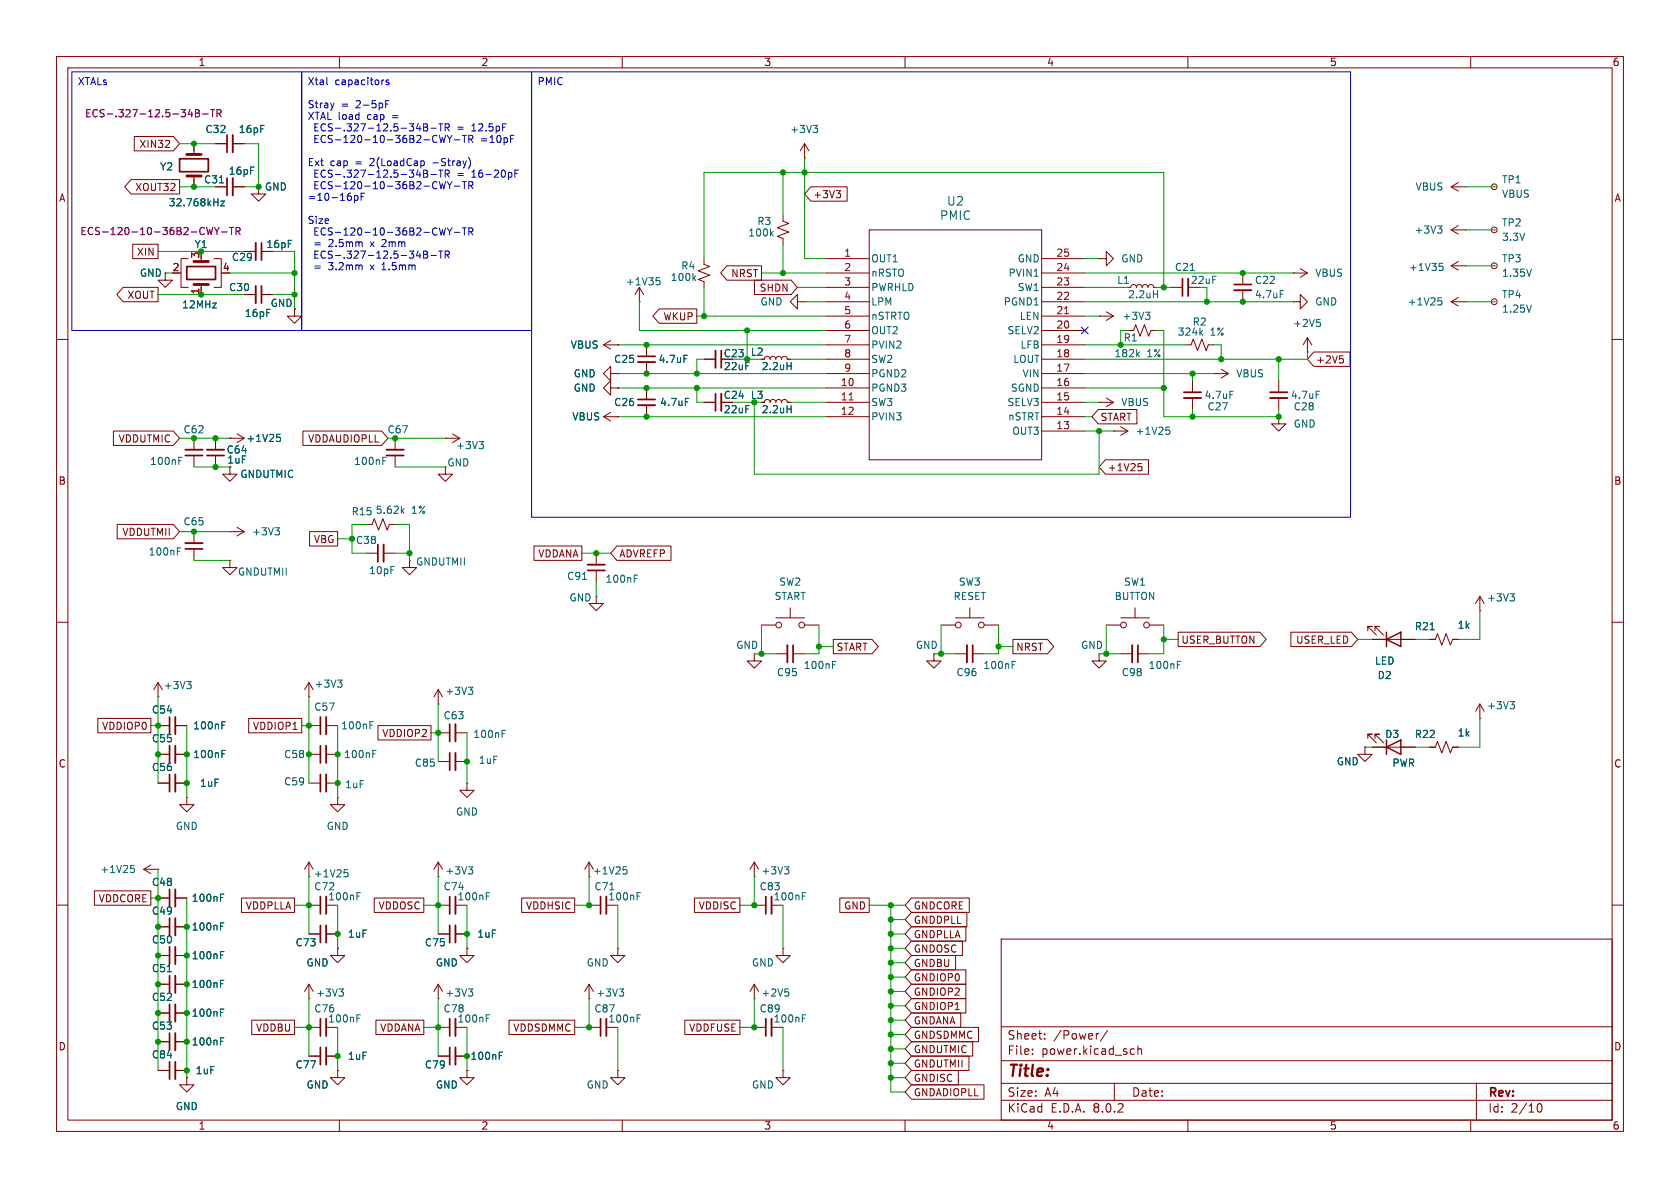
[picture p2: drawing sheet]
<svg xmlns="http://www.w3.org/2000/svg" width="297mm" height="210mm" viewBox="0 0 297 210" stroke-linecap="round" stroke-linejoin="round" font-family="sans-serif">
<g fill="none" stroke="#840000" stroke-width=".18">
<path d="M10 10h277v190h-277zM12 12h273v186h-273zM60 10v2M110 10v2M160 10v2M210 10v2M260 10v2M23.2 31.7h8.5v2.6h-8.5l-1.2-1.3zM23.7 24.1h6.9l1.1 1.3-1.1 1.3h-6.9zM34.3 25.4v1.9M34.3 31.1v1.9M38.1 33h2"/>
<path d="M38.1 25.4h2M41.1 33h2.1M41.1 25.4h2.1M45.7 33v1.3h1.3l-1.3 1.3-1.3-1.3h1.3M45.7 33h.1M138.4 38.1v1l1 .4-2 .8 2 .7-2 .8 1 .4v1M142.2 27.9h.1M142.2 25.4l-.7 1.3M142.2 25.4v2.5M142.2 25.4l.8 1.3M143.4 33h6.4v2.6h-6.4l-1.2-1.3zM147.8 33.7h.8l-.4 .5"/>
<path d="M148.4 34.2l.2 .2v.3l-.2 .3M256.5 33l1.3 .8M256.5 33h2.6M257.8 32.3l-1.3 .7M257.8 39.9l-1.3 .7M259.1 33h.1M264.2 33h.1M10 60h2M21.8 50.8h6.1v2.5h-6.1l-1.1-1.2zM23.5 43.2h4.4v2.5h-4.4zM29.2 48.3v1.2h1.3l-1.3 1.3-1.3-1.3h1.3M29.2 48.3h.1"/>
<path d="M31.7 48.3h.3M33.3 45.7h-1.3v5.1h1.3M35.6 50.3v1.8M37.8 45.7h1.3v5.1h-1.3M43.2 52.1h2M43.2 44.5h2M46.2 52.1h2.1M46.2 44.5h2.1M52.1 54.6v1.3h1.2l-1.2 1.3-1.3-1.3h1.3M113 53.3h.1M113 50.8l-.7 1.3M113 50.8v2.5"/>
<path d="M113 50.8l.8 1.3M116.5 54.6h6.7v2.6h-6.7l-1.1-1.3zM124.5 45.7v1l1 .4-2.1 .8 2.1 .7-2.1 .8 1.1 .4v1M128.5 47h6.1v2.5h-6.1l-1.1-1.2zM133.4 49.5h6.5l1.1 1.3-1.1 1.3h-6.5zM141 53.3v-1.2l-1.3 1.2 1.3 1.3v-1.3h1.2M142.2 53.3h.1M146 53.3h7.7M146 48.3h7.7M146 45.7h7.7M146 58.4h7.7M146 55.9h7.7"/>
<path d="M146 50.8h7.7M153.7 40.6h30.4v40.7h-30.4zM184.1 53.3h7.7M184.1 48.3h7.7M184.1 45.7h7.7M184.1 58.4h7.7M184.1 55.9h7.7M184.1 50.8h7.7M194.3 55.9h.1M194.3 45.7h1.3v-1.2l1.2 1.2-1.2 1.3v-1.3M194.3 45.7h.1M194.3 55.9h2.5"/>
<path d="M195.6 55.1l1.2 .8M196.8 55.9l-1.2 .7M199.4 50.8h.5l.1-.4 .4-.1 .4 .1 .1 .4 .2-.4 .3-.1 .4 .1 .1 .4 .2-.4 .3-.1 .4 .1 .1 .4 .2-.4 .4-.1 .3 .1 .2 .4h.5M199.4 58.4h1l.4-1 .7 2 .8-2 .8 2 .4-1h1M207 50.8h2M219.7 48.3v2M219.7 51.3v2M228.6 53.3h1.3v-1.2l1.2 1.2-1.2 1.3v-1.3M228.6 53.3h.1M228.6 48.3h.1M228.6 48.3h2.5M229.9 47.5l1.2 .8"/>
<path d="M231.1 48.3l-1.2 .7M231.1 59.7l-.7 1.3M231.1 59.7v2.5M231.1 59.7l.8 1.3M256.5 47l1.3 .8M256.5 47h2.6M256.5 53.3l1.3 .8M256.5 53.3h2.6M256.5 40.6l1.3 .8M256.5 40.6h2.6M257.8 46.2l-1.3 .8M257.8 52.6l-1.3 .7"/>
<path d="M259.1 47h.1M259.1 53.3h.1M259.1 40.6h.1M264.2 53.3h.1M264.2 47h.1M264.2 40.6h.1M285 60h2M20.1 76.2h10.5l1.1 1.3-1.1 1.2h-10.5zM34.3 77.5v2M38.1 77.5v2M40.6 77.5h.1M40.6 77.5h2.6"/>
<path d="M41.9 76.7l1.3 .8M43.2 77.5l-1.3 .7M53.6 76.2h13.9l1.1 1.3-1.1 1.2h-13.9zM69.8 77.5v2M78.7 77.5h.1M78.7 77.5h2.6M80 76.7l1.3 .8M81.3 77.5l-1.3 .7M106.7 73.7l1.2 .7M106.7 73.7h2.5M106.7 61l1.2 .7M106.7 61h2.5"/>
<path d="M107.9 68.6v-1.3l-1.2 1.3 1.2 1.3v-1.3h1.3M107.9 66v-1.2l-1.2 1.2 1.2 1.3v-1.3h1.3M107.9 72.9l-1.2 .8M107.9 60.2l-1.2 .8M109.2 73.7h.1M109.2 68.6h.1M109.2 61h.1M109.2 66h.1M114.3 61v2M114.3 64v2M114.3 68.6v2M114.3 71.6v2.1"/>
<path d="M124.5 63.5h2M124.5 71.1h2M135.1 63.5l.2-.4 .3-.1 .4 .1 .1 .4 .2-.4 .3-.1 .4 .1 .2 .4 .1-.4 .4-.1 .3 .1 .2 .4 .1-.4 .4-.1 .3 .1 .2 .4h.5M135.1 71.1l.2-.3 .3-.2 .4 .2 .1 .3 .2-.3 .3-.2 .4 .2 .2 .3 .1-.3 .4-.2 .3 .2 .2 .3 .1-.3 .4-.2 .3 .2 .2 .3h.5M146 66h7.7M146 63.5h7.7M146 71.1h7.7M146 73.7h7.7M146 61h7.7M146 68.6h7.7M184.1 66h7.7M184.1 63.5h7.7"/>
<path d="M184.1 71.1h7.7M184.1 73.7h7.7M184.1 61h7.7M184.1 68.6h7.7M184.1 76.2h7.7M194.2 72.4h6.8v2.5h-6.8l-1.2-1.2zM194.3 71.1h.1M194.3 71.1h2.5M195.6 70.4l1.2 .7M196.8 76.2h.1M196.8 76.2h2.6M196.8 71.1l-1.2 .8"/>
<path d="M198.1 75.4l1.3 .8M199.4 76.2l-1.3 .8M209.5 61h1.1l.3-1.1 .8 2.1 .8-2.1 .7 2.1 .4-1h1M210.8 67.3v2M210.8 70.4v2M214.6 66h.1M214.6 66h2.6M215.9 65.3l1.3 .7M217.2 66l-1.3 .8M226.1 73.7v1.2h1.2l-1.2 1.3-1.3-1.3h1.3M226.1 73.7h.1M226.1 67.3v2"/>
<path d="M226.1 70.4v2M231.1 62.2h.1M232.3 62.2h6.4v2.6h-6.4l-1.2-1.3zM236.8 62.9h.6M237.3 63.4l.2 .2v.3l-.2 .3M20.7 92.7h9.9l1.1 1.3-1.1 1.3h-9.9zM34.3 80.5v2.1M34.3 94v2M34.3 97v2.1M38.1 80.5v2.1M40.6 82.6v1.2h1.3l-1.3 1.3-1.2-1.3h1.2M40.6 94h.1"/>
<path d="M40.6 99.1v1.2h1.3l-1.3 1.3-1.2-1.3h1.2M40.6 99.1h.1M40.6 94h2.6M41.9 93.2l1.3 .8M43.2 94l-1.3 .7M54.7 94h5v2.5h-5zM64.8 92.7h1l.4-1 .7 2 .8-2 .8 2 .3-1h1M64.8 97.8h2M67.8 97.8h2M69.8 80.5v2.1M72.4 99.1v1.2h1.3l-1.3 1.3-1.3-1.3h1.3M72.4 99.1h.1"/>
<path d="M78.7 82.6v1.2h1.3l-1.3 1.3-1.2-1.3h1.2M94.4 96.5h8.5v2.6h-8.5zM105.4 97.8v2M109.1 96.5h9.5v2.6h-9.5l-1.2-1.3zM195.4 81.3h7.6v2.5h-7.6l-1.1-1.2zM201.2 82h.6M201.3 82.4h.3l.3 .3-.1 .4-.5 .1M10 110h2M105.4 105.4v1.3h1.3l-1.3 1.3-1.3-1.3h1.3M105.4 105.4h.1M105.4 100.8v2.1M133.3 115.6v1.2h1.3l-1.3 1.3-1.2-1.3h1.2"/>
<path d="M133.3 115.6h.1M134.6 110.5h2.6M137.2 109.2h5M137.2 115.6h2M139.7 107.4v1.8M140.2 115.6h2M142.2 110.5h2.6M147.3 113h6.9l1.1 1.3-1.1 1.3h-6.9zM165.1 115.6v1.2h1.3l-1.3 1.3-1.3-1.3h1.3M165.1 115.6h.1M166.4 110.5h2.5M168.9 109.2h5.1"/>
<path d="M168.9 115.6h2M171.4 107.4v1.8M172 115.6h2M174 110.5h2.5M179.1 113h6.1l1.1 1.3-1.1 1.3h-6.1zM194.3 115.6v1.2h1.3l-1.3 1.3-1.3-1.3h1.3M194.3 115.6h.1M195.6 110.5h2.5M198.1 109.2h5.1M198.1 115.6h2.1M200.7 107.4v1.8M201.2 115.6h2"/>
<path d="M203.2 110.5h2.5M208.3 111.8h14.4l1.1 1.2-1.1 1.3h-14.4zM228.2 111.8h10.7l1.1 1.2-1.1 1.3h-10.7zM241.8 111.5v-.8h.8h-.8l1.5 1.6M242.6 113h7.6M243.1 111.5v-.8h.7h-.7l1.5 1.6M252.7 113h1l.4-1 .8 2 .8-2 .7 2 .4-1h1M261.6 108h.1M261.6 105.4l-.7 1.3M261.6 105.4v2.6M261.6 105.4l.8 1.3M285 110h2"/>
<path d="M17.3 127h9.4v2.5h-9.4zM27.9 123.2h.1M27.9 138.4h2.1M27.9 128.3h2.1M27.9 133.4h2.1M27.9 120.7l-.7 1.2M27.9 120.7v2.5M27.9 120.7l.8 1.2M31 138.4h2M31 128.3h2M31 133.4h2M44 127h9.3v2.5h-9.3z"/>
<path d="M54.6 123.2h.1M54.6 138.4h2M54.6 128.3h2M54.6 133.4h2M54.6 120.7v2.5M54.6 120.7l-.8 1.2M54.6 120.7l.8 1.2M57.7 138.4h2M57.7 128.3h2M57.7 133.4h2M66.8 128.3h9.4v2.5h-9.4zM77.5 124.5h.1"/>
<path d="M77.5 121.9v2.6M77.5 129.5h2M77.5 134.6h2M77.5 121.9l-.8 1.3M77.5 121.9l.7 1.3M80.5 129.5h2M80.5 134.6h2M82.5 138.4v1.3h1.3l-1.3 1.3-1.2-1.3h1.2M82.5 138.4h.1M241.3 132.1v1.3h1.3l-1.3 1.2-1.3-1.2h1.3M241.3 132.1h.1M241.8 130.6v-.8h.8h-.8l1.5 1.5"/>
<path d="M242.6 132.1h7.6M243.1 130.6v-.8h.7h-.7l1.5 1.5M252.7 132.1h1l.4-1 .8 2 .8-2 .7 2 .4-1h1M261.6 127h.1M261.6 124.5v2.5M261.6 124.5l-.7 1.2M261.6 124.5l.8 1.2M10 160h2M16.7 157.5h10v2.5h-10zM25.4 153.7l1.3 .7M25.4 153.7h2.5M26.7 152.9l-1.3 .8"/>
<path d="M27.9 153.7h.1M27.9 158.8h2.1M31 158.8h2M33 141v1.2h1.3l-1.3 1.3-1.3-1.3h1.3M33 141h.1M42.7 158.7h9.4v2.6h-9.4zM54.6 154.9h.1M54.6 152.4v2.5M54.6 152.4l-.8 1.3M54.6 152.4l.8 1.3M59.7 141v1.2h1.3l-1.3 1.3-1.3-1.3h1.3M59.7 141h.1"/>
<path d="M66.2 158.7h8.7v2.6h-8.7zM77.5 154.9h.1M77.5 152.4l-.8 1.3M77.5 152.4v2.5M77.5 152.4l.7 1.3M92.2 158.7h9.4v2.6h-9.4zM104.1 154.9h.1M104.1 152.4v2.5M104.1 152.4l-.7 1.3M104.1 152.4l.8 1.3M122.8 158.7h8v2.6h-8zM133.3 154.9h.1"/>
<path d="M133.3 152.4v2.5M133.3 152.4l-.7 1.3M133.3 152.4l.8 1.3M148.5 158.7h5.2v2.6h-5.2zM161.1 158.7h10.3v2.6h-10.3l-1.1-1.3zM285 160h2M27.9 174h2.1M27.9 163.8h2.1M27.9 168.9h2.1M27.9 179.1h2.1M31 174h2M31 163.8h2"/>
<path d="M31 168.9h2M31 179.1h2M54.6 176.5h.1M54.6 160h2M54.6 165.1h2M54.6 174l-.8 1.3M54.6 174v2.5M54.6 174l.8 1.3M57.7 160h2M57.7 165.1h2M59.7 167.6v1.3h1.3l-1.3 1.3-1.3-1.3h1.3M59.7 167.6h.1"/>
<path d="M77.5 176.5h.1M77.5 160h2M77.5 174v2.5M77.5 165.1h2M77.5 174l-.8 1.3M77.5 174l.7 1.3M80.5 160h2M80.5 165.1h2M82.5 167.6v1.3h1.3l-1.3 1.3-1.2-1.3h1.2M82.5 167.6h.1M104.1 176.5h.1M104.1 174l-.7 1.3"/>
<path d="M104.1 174v2.5M104.1 174l.8 1.3M104.1 160h2.1M107.2 160h2M109.2 167.6v1.3h1.3l-1.3 1.3-1.3-1.3h1.3M109.2 167.6h.1M133.3 176.5h.1M133.3 174l-.7 1.3M133.3 174v2.5M133.3 174l.8 1.3M133.3 160h2.1M136.4 160h2"/>
<path d="M138.4 167.6v1.3h1.3l-1.3 1.3-1.2-1.3h1.2M138.4 167.6h.1M161.1 163.8h9.7v2.6h-9.7l-1.1-1.3zM161.1 161.3h9.8v2.5h-9.8l-1.1-1.2zM161.1 166.4h9v2.5h-9l-1.1-1.3zM161.1 168.9h7.8v2.6h-7.8l-1.1-1.3zM161.1 174h9.7v2.5h-9.7l-1.1-1.2zM161.1 179.1h8.7v2.5h-8.7l-1.1-1.3zM161.1 171.4h9.7v2.6h-9.7l-1.1-1.3zM161.1 176.5h9.7v2.6h-9.7l-1.1-1.3zM177 166h108v32h-108zM27.9 184.2h2.1"/>
<path d="M27.9 189.2h2.1M31 184.2h2M31 189.2h2M33 190.5v1.3h1.3l-1.3 1.2-1.3-1.2h1.3M33 190.5h.1M44.5 180.3h7.6v2.6h-7.6zM54.6 181.6h2M54.6 186.7h2M57.7 181.6h2M57.7 186.7h2M59.7 189.2v1.3h1.3l-1.3 1.3-1.3-1.3h1.3M59.7 189.2h.1"/>
<path d="M60 198v2M66.5 180.3h8.4v2.6h-8.4zM77.5 181.6h2M77.5 186.7h2M80.5 181.6h2M80.5 186.7h2M82.5 189.2v1.3h1.3l-1.3 1.3-1.2-1.3h1.2M82.5 189.2h.1M90 180.3h11.6v2.6h-11.6zM104.1 181.6h2.1M107.2 181.6h2M109.2 189.2v1.3h1.3l-1.3 1.3-1.3-1.3h1.3"/>
<path d="M109.2 189.2h.1M110 198v2M121.1 180.3h9.7v2.6h-9.7zM133.3 181.6h2.1M136.4 181.6h2M138.4 189.2v1.3h1.3l-1.3 1.3-1.2-1.3h1.2M138.4 189.2h.1M160 198v2M161.1 191.8h12.9v2.5h-12.9l-1.1-1.3zM161.1 186.7h10.2v2.5h-10.2l-1.1-1.2zM161.1 189.2h8.3v2.6h-8.3l-1.1-1.3zM161.1 181.6h11.9v2.6h-11.9l-1.1-1.3z"/>
<path d="M161.1 184.1h10.9v2.6h-10.9l-1.1-1.3zM177 194.5h108M177 191.5h108M177 187.5h108M177 181.5h108M182.5 186.3v.1M182.5 185.5v.1M184.7 183.6v.1M184.7 182.8v.1M194.2 182.7l-.2 .1M195.8 182.1l-1.3 2M197 191.5v3"/>
<path d="M200.1 185.4l.4 .1M200.5 186.3l-.4 .1M201.2 185.5l.2-.1 .3 .1 .1 .9M201.2 184.9v1.5M210 198v2M260 198v2M261 191.5v6.5M271.7 195.7l.2-.5 .2-.1a.8 .8 0 0 1 .5 .7 .8 .8 0 0 1-.5 .8l-.2-.1-.2-.5"/>
<circle cx="264.2" cy="33" r=".51"/>
<circle cx="264.2" cy="47" r=".51"/>
<circle cx="264.2" cy="53.3" r=".51"/>
<circle cx="264.2" cy="40.6" r=".51"/>
<circle cx="137.7" cy="110.5" r=".51"/>
<circle cx="141.7" cy="110.5" r=".51"/>
<circle cx="169.4" cy="110.5" r=".51"/>
<circle cx="173.5" cy="110.5" r=".51"/>
<circle cx="198.6" cy="110.5" r=".51"/>
<circle cx="202.7" cy="110.5" r=".51"/>
</g>
<g fill="none" stroke="#006464" stroke-width=".18">
<path d="M38.8 32.3h.7M39 35.5h.7l-.7 .9h.7M143.8 22.2h.7l-.4 .5M144.3 22.7l.2 .2v.3l-.2 .2M254.1 39.9h.8l-.4 .5M116 49.1h.6M116.2 49.6h.3l.2 .2-.1 .4-.4 .2M122.6 49.1l.4 .5M123 48.8l-.5 .4M136.3 41.2l.4 .5M136.7 40.9l-.5 .5M202.5 55.2h.8l-.4 .5"/>
<path d="M203 55.7l.3 .2v.3l-.3 .3M203.9 52h.7M204.6 51.4v1.2M210.4 47.8h.8M212.3 58.8l.3 .5M212.6 58.4l-.5 .5M226.3 51.4h.6M232.8 56.5h.6M233.2 56.9l.2 .3v.3l-.2 .2M254.3 52.6h.6M254.4 53.1h.3l.2 .3v.4l-.5 .1M254.5 46.6h.6"/>
<path d="M254.6 47h.3l.2 .3v.4l-.5 .1M254.7 40.4l.2 .3v.3l-.2 .2M270.7 53.9l-.4 1.3M270.7 47.6l-.4 1.2M48.9 76.8h.6M49 77.3h.4l.2 .2-.1 .5h-.5M84.7 78h.8l-.5 .5M85.2 78.5l.3 .3v.3l-.3 .2M120.9 62.8h.6M121.2 70.4h.6M139.1 64.7h.8M139.1 72.3h.8"/>
<path d="M139.9 64.1v1.2M139.9 71.7v1.3M201.1 62.6l.3 .5M201.4 62.2l-.4 .5M206.2 75.5h.6M206.3 76h.3l.2 .2-.1 .5-.4 .1M217.4 69.2h.6M232.7 69.2h.6M31.4 97.5h.4M31.4 96.8h.6M31.6 81.4h.4M31.6 80.8h.6"/>
<path d="M48.6 93.3h.8l-.4 .5M49.2 93.8l.2 .2v.3l-.2 .3M67.7 81.4h.4M67.7 80.8h.6M71.1 90.3l.3 .4M71.4 89.9l-.4 .5M103 102.4h.7M112.1 102.3h.5M112.1 101.7h.6M147.2 117.5h.4M147.2 116.9h.6M178.9 117.5h.5"/>
<path d="M178.9 116.9h.6M208.1 117.5h.5M208.1 116.9h.6M252.8 111.3h.8M266.9 105h.8l-.4 .5M267.5 105.5l.2 .2v.3l-.2 .2M33 120.5h.8l-.4 .5M33.6 121l.2 .2v.3l-.2 .2M39.2 128.2h.5M39.2 127.6h.6M39.2 133.3h.5M39.2 132.7h.6"/>
<path d="M59.7 120.2h.8l-.5 .5M60.2 120.7l.3 .2v.3l-.3 .3M65.4 128.2h.4M65.4 127.6h.6M65.9 133.3h.4M65.9 132.7h.6M82.8 121.5h.8l-.4 .5M83.3 122l.3 .2v.3l-.3 .3M88.8 129.7h.4M88.8 129.1h.6M266.9 124h.8l-.4 .5M267.5 124.5l.2 .2v.4l-.2 .2"/>
<path d="M23.1 153h.6M23.2 153.5h.3l.3 .2-.1 .4-.5 .1M39 158.7h.4M39 158.1h.6M60.9 153.7h.6M61 154.2h.3l.2 .3-.1 .5h-.4M63.1 158.4h.4M63.1 157.8h.6M82.8 153.2h.8l-.4 .5M83.3 153.7l.3 .3v.3l-.3 .2M86 158.4h.4M86 157.8h.6"/>
<path d="M107.8 157.3h.7M110.2 153.2h.6M110.3 153.7h.3l.3 .3-.1 .4-.5 .1M112.6 158.4h.5M112.6 157.8h.6M138.7 153.2h.8l-.5 .5M139.2 153.7l.3 .3v.3l-.3 .2M141.8 158.4h.5M141.8 157.8h.7M29.6 171.8h.7M39 173.9h.4M39 173.3h.6"/>
<path d="M39 163.7h.4M39 163.1h.6M39 168.8h.4M39 168.2h.6M39 179h.4M39 178.4h.6M59.9 174.8h.8l-.4 .5M60.5 175.3l.2 .2v.4l-.2 .2M63.1 179.4h.6M82.8 174.8h.8l-.4 .5M83.3 175.3l.3 .2v.4l-.3 .2M86 179.4h.6"/>
<path d="M109.5 174.8h.7l-.4 .5M110 175.3l.2 .2v.4l-.2 .2M112.6 179.4h.6M138.8 174.8h.6M139.2 175.3l.3 .2v.4l-.3 .2M141.8 179.4h.7M39 184.1h.4M39 183.5h.6M63.1 180h.4M86 180h.4M88.3 186.6h.4M88.3 186h.6"/>
<path d="M112.6 180h.5M141.8 180h.5"/>
</g>
<g fill="none" stroke="#840000" stroke-width=".33">
<path d="M41.1 23.9v3M41.1 31.5v3M45.2 42.9v3.1M45.2 50.5v3.1M210.1 49.3v3M218.2 51.3h3M32.8 79.5h3M36.6 79.5h3M68.3 79.5h3.1M112.8 71.6h3M112.8 64h3M126.5 62v3"/>
<path d="M127.5 69.6v3M209.3 70.4h3M224.5 70.4h3.1M32.8 96h3M67.8 96.3v3M103.9 99.8h3M139.2 114v3.1M170.9 114v3.1M200.2 114v3.1M31 126.7v3.1M31 131.8v3.1M31 136.9v3.1"/>
<path d="M57.7 126.7v3.1M57.7 131.8v3.1M57.7 136.9v3.1M80.5 128v3.1M80.5 133.1v3M31 157.2v3.1M57.7 158.5v3M80.5 158.5v3M107.2 158.5v3M136.4 158.5v3M31 162.3v3.1M31 167.4v3"/>
<path d="M31 172.5v3M31 177.5v3.1M57.7 163.6v3M80.5 163.6v3M31 182.6v3.1M31 187.7v3.1M57.7 180.1v3M57.7 185.2v3M80.5 180.1v3M80.5 185.2v3M107.2 180.1v3M136.4 180.1v3"/>
</g>
<g fill="none" stroke="#840000" stroke-width=".3">
<path d="M31.7 28.1h5.1v2.3h-5.1zM40.1 23.9v3M40.1 31.5v3M33 47.1h5.1v2.3h-5.1zM46.2 42.9v3.1M46.2 50.5v3.1M209 49.3v3M218.2 50.3h3M112.8 70.6h3M112.8 63h3M126.5 69.6v3M127.5 62v3"/>
<path d="M209.3 69.3h3M224.5 69.3h3.1M32.8 80.5h3M32.8 97h3M36.6 80.5h3M66.8 96.3v3M68.3 80.5h3.1M103.9 100.8h3M140.2 114v3.1M172 114v3.1M201.2 114v3.1M30 126.7v3.1"/>
<path d="M30 131.8v3.1M30 136.9v3.1M56.6 126.7v3.1M56.6 131.8v3.1M56.6 136.9v3.1M79.5 128v3.1M79.5 133.1v3M30 157.2v3.1M56.6 158.5v3M79.5 158.5v3M106.2 158.5v3M135.4 158.5v3"/>
<path d="M30 162.3v3.1M30 167.4v3M30 172.5v3M30 177.5v3.1M56.6 163.6v3M79.5 163.6v3M30 182.6v3.1M30 187.7v3.1M56.6 180.1v3M56.6 185.2v3M79.5 180.1v3M79.5 185.2v3"/>
<path d="M106.2 180.1v3M135.4 180.1v3"/>
</g>
<path d="M245.1 113l2.5-1.2v2.5zM245.1 111.8v2.5M245.1 132.1l2.5-1.3v2.6zM245.1 130.8v2.6" fill="none" stroke="#840000" stroke-width=".25"/>
<path d="M188.2 55.5h.7M150.1 70.7h.7" fill="none" stroke="#a90000" stroke-width=".18"/>
<path d="M33 31.1h2.6M33 27.3h2.6M34.3 50.3h2.5M34.3 46.2h2.5" fill="none" stroke="#840000" stroke-width=".51"/>
<g fill="none" stroke="#840084" stroke-width=".18">
<path d="M33.9 19.8v.8M34.6 19.4h.4l.2 .2-.2 .4 .2 .1 .1 .3-.3 .2h-.4zM34.6 20h.4M37.2 19.4h.7M37.6 19.4v1.2M33.3 20.2h.8M35.8 20.2h1M38.4 20h.6l.1-.2-.1-.3-.6-.1v1.2M38.7 20l.4 .6M36.5 40.2l.3 1.3 .3-.9 .2 .9 .3-1.3M37.9 40.2l.4 .7M38.3 40.9v.6"/>
<path d="M38.8 40.2l-.5 .7M39.2 41h1M40.6 40.2h.7M40.9 40.2v1.3M41.7 40.9l.6-.1 .1-.2v-.3l-.7-.1v1.3M42 40.9l.4 .6"/>
</g>
<g fill="none" stroke="#0000c2" stroke-width=".18">
<path d="M12.7 12.7h40.6v45.7h-40.6zM53.3 12.7h40.7v45.7h-40.7zM57.8 14.9l.2 .1M59 18.2l-.3 .9M67.8 14.1h.1M68.2 18.4h.4M68.2 17.8h.6M68.7 14.2l-.3-.1-.2 .2 .1 .2 .4 .1v.3h-.5M94 12.7h144.8v78.7h-144.8zM62.7 34.6v1.2M62.7 34.6h.3l.3 .2-.1 .6h-.5M63.8 34.8h.5"/>
<path d="M63.8 34.2v1.2M73.6 22.7h.8M73.6 30.9h.8M74.9 21.9h.4l.3 .2-.3 .4 .3 .1v.3l-.2 .3h-.5zM74.9 30.1h.4l.3 .2-.3 .4 .3 .1v.3l-.2 .2h-.5zM74.9 22.5h.4M74.9 30.7h.4M75 28.6v.6M76.2 22.7h.9M76.2 30.8h.9M77.6 21.9h.7M77.9 21.9v1.3"/>
<path d="M77.9 30.1v1.2M78.7 22.5h.6l.1-.2v-.3l-.7-.1v1.3M78.7 30.1v1.2M78.8 23.9l-.3 1.3-.3-.9-.2 .9M78.8 32.1l-.3 1.3-.3-.9-.2 .9M79 22.5l.4 .7M79 30.7l.4 .6M79.1 23.9l.4 .7M79.1 32.1l.4 .7M79.3 30.7h-.6M79.5 24.6v.6M79.5 32.8v.6"/>
<path d="M79.9 23.9l-.4 .7M79.9 32.1l-.4 .7M80.3 24.7h1M80.3 32.9h1M82.1 23.9v1.3M82.1 32.1v1.3M82.8 27.8a1.46 1.46 0 0 1 0 2M83.2 24.6l.4 .6M83.2 32.8l.4 .6M83.4 23.9h-.5v1.3M83.4 32.1h-.5v1.3M83.5 24.5l-.6 .1"/>
<path d="M83.5 32.7l-.6 .1M90.3 23.9h.6M91 30.7h.5M91.6 30.1h-.6v1.2M67.5 47.7h.7M67.6 46.7l-.1 .1M73.6 45.2h.8M74.9 44.4h.4l.3 .2-.3 .4 .3 .1v.3l-.2 .2h-.5zM74.9 45h.4M76.2 45.2h.9M77.6 44.4h.7M77.9 44.4v1.2"/>
<path d="M78.7 45h.6l.1-.2v-.3l-.7-.1v1.2M78.8 40.3l-.3 1.3-.3-1-.2 1M79 45l.4 .6M79.1 40.3l.4 .6M79.5 40.9v.7M79.9 40.3l-.4 .6M80.3 41.1h1M81.7 40.3h.8M82.1 40.3v1.3M82.9 40.9h.6l.1-.2-.1-.3-.6-.1v1.3M83.2 40.9l.4 .7"/>
</g>
<g fill="none" stroke="#009600" stroke-width=".18">
<path d="M31.7 33h6.4M31.7 25.4h6.4M43.2 25.4h2.5v7.6h-2.5M138.4 30.5v7.6M142.2 27.9v17.8h3.8M259.1 33h5.1M27.9 52.1h15.3M27.9 44.5h15.3M29.2 48.3h1.3M40.6 48.3h11.5M48.3 52.1h3.8M48.3 44.5h3.8v10.1"/>
<path d="M113 53.3v5.1h33M123.2 55.9h22.8M124.5 45.7v-15.2h81.2v20.3M124.5 50.8v5.1M132.1 58.4v5.1M134.6 48.3h11.4M138.4 43.2v5.1M141 50.8h5M142.2 53.3h3.8M191.8 48.3h36.8M191.8 55.9h2.5M191.8 45.7h2.5"/>
<path d="M191.8 50.8h7.6M191.8 53.3h36.8M199.4 58.4h-1.3v2.6M204.5 58.4h1.2v15.3h20.4v-1.3M204.5 50.8h2.5M213.4 50.8v2.5M259.1 53.3h5.1M259.1 40.6h5.1M259.1 47h5.1M31.7 77.5h8.9M68.6 77.5h10.1M109.2 73.7h36.8"/>
<path d="M109.2 61h36.8M109.2 68.6h36.8M109.2 66h36.8M123.2 68.6v2.5h1.3M124.5 63.5h-1.3v2.5M129.5 71.1h3.8v12.7h61v-7.6M129.5 63.5h5.1M139.7 63.5h6.3M139.7 71.1h6.3M191.8 73.7h1.2M191.8 71.1h2.5M191.8 61h17.7"/>
<path d="M191.8 68.6h13.9M191.8 66h22.8M191.8 76.2h5M210.8 66v1.3M210.8 72.4v1.3M214.6 61h1.3v2.5M226.1 63.5v3.8M231.1 62.2v1.3h-39.3M31.7 94h8.9M34.3 82.6h6.3M34.3 99.1h6.3M59.7 95.3h2.5"/>
<path d="M64.8 92.7h-2.6v5.1h2.6M69.8 92.7h2.6v6.4M69.8 97.8h2.6M69.8 82.6h8.9M102.9 97.8h5M105.4 102.9v2.5M133.3 115.6h3.9M134.6 110.5v5.1M144.8 110.5v5.1h-2.6M144.8 114.3h2.5M165.1 115.6h3.8M166.4 110.5v5.1"/>
<path d="M176.5 110.5v5.1h-2.5M176.5 114.3h2.6M194.3 115.6h3.8M195.6 110.5v5.1M205.7 113h2.6M205.7 110.5v5.1h-2.5M240 113h2.6M250.2 113h2.5M261.6 108v5h-3.8M26.7 128.3h1.2M27.9 123.2v15.2M33 128.3v12.7"/>
<path d="M53.3 128.3h1.3M54.6 123.2v15.2M59.7 128.3v12.7M76.2 129.5h1.3M77.5 124.5v10.1M82.5 129.5v8.9M241.3 132.1h1.3M250.2 132.1h2.5M261.6 127v5.1h-3.8M26.7 158.8h1.2M27.9 153.7v35.5M33 158.8v31.7"/>
<path d="M54.6 154.9v10.2M77.5 154.9v10.2M104.1 154.9v5.1h-2.5M133.3 154.9v5.1h-2.5M52.1 160h2.5M54.6 176.5v10.2M59.7 160v7.6M74.9 160h2.6M77.5 176.5v10.2M82.5 160v7.6M104.1 176.5v5.1h-2.5M109.2 160v7.6"/>
<path d="M133.3 176.5v5.1h-2.5M138.4 160v7.6M153.7 160h6.3M157.5 160v33h2.5M157.5 162.6h2.5M157.5 165.1h2.5M157.5 172.7h2.5M157.5 167.6h2.5M157.5 170.2h2.5M157.5 175.3h2.5M157.5 177.8h2.5M52.1 181.6h2.5"/>
<path d="M59.7 181.6v7.6M74.9 181.6h2.6M82.5 181.6v7.6M109.2 181.6v7.6M138.4 181.6v7.6M157.5 190.5h2.5M157.5 185.4h2.5M157.5 180.3h2.5M157.5 182.9h2.5M157.5 188h2.5"/>
</g>
<path d="M191.2 57.8l1.2 1.2M192.4 57.8l-1.2 1.2" fill="none" stroke="#000084" stroke-width=".18"/>
<g fill="#009600" stroke="#009600" stroke-width=".18">
<circle cx="157.5" cy="170.2" r=".46"/>
<circle cx="157.5" cy="175.3" r=".46"/>
<circle cx="157.5" cy="172.7" r=".46"/>
<circle cx="157.5" cy="177.8" r=".46"/>
<circle cx="157.5" cy="180.3" r=".46"/>
<circle cx="157.5" cy="182.9" r=".46"/>
<circle cx="123.2" cy="68.6" r=".46"/>
<circle cx="144.8" cy="114.3" r=".46"/>
<circle cx="134.6" cy="115.6" r=".46"/>
<circle cx="157.5" cy="165.1" r=".46"/>
<circle cx="157.5" cy="162.6" r=".46"/>
<circle cx="157.5" cy="160" r=".46"/>
<circle cx="157.5" cy="167.6" r=".46"/>
<circle cx="213.4" cy="53.3" r=".46"/>
<circle cx="219.7" cy="53.3" r=".46"/>
<circle cx="215.9" cy="63.5" r=".46"/>
<circle cx="219.7" cy="48.3" r=".46"/>
<circle cx="226.1" cy="63.5" r=".46"/>
<circle cx="166.4" cy="115.6" r=".46"/>
<circle cx="176.5" cy="114.3" r=".46"/>
<circle cx="205.7" cy="50.8" r=".46"/>
<circle cx="210.8" cy="66" r=".46"/>
<circle cx="198.1" cy="61" r=".46"/>
<circle cx="194.3" cy="76.2" r=".46"/>
<circle cx="226.1" cy="73.7" r=".46"/>
<circle cx="205.7" cy="113" r=".46"/>
<circle cx="195.6" cy="115.6" r=".46"/>
<circle cx="210.8" cy="73.7" r=".46"/>
<circle cx="205.7" cy="68.6" r=".46"/>
<circle cx="157.5" cy="188" r=".46"/>
<circle cx="157.5" cy="190.5" r=".46"/>
<circle cx="157.5" cy="185.4" r=".46"/>
<circle cx="59.7" cy="138.4" r=".46"/>
<circle cx="54.6" cy="128.3" r=".46"/>
<circle cx="59.7" cy="133.4" r=".46"/>
<circle cx="72.4" cy="97.8" r=".46"/>
<circle cx="82.5" cy="134.6" r=".46"/>
<circle cx="77.5" cy="129.5" r=".46"/>
<circle cx="34.3" cy="25.4" r=".46"/>
<circle cx="34.3" cy="33" r=".46"/>
<circle cx="35.6" cy="44.5" r=".46"/>
<circle cx="35.6" cy="52.1" r=".46"/>
<circle cx="45.7" cy="33" r=".46"/>
<circle cx="69.8" cy="77.5" r=".46"/>
<circle cx="114.3" cy="73.7" r=".46"/>
<circle cx="123.2" cy="66" r=".46"/>
<circle cx="132.1" cy="63.5" r=".46"/>
<circle cx="124.5" cy="55.9" r=".46"/>
<circle cx="62.2" cy="95.3" r=".46"/>
<circle cx="52.1" cy="52.1" r=".46"/>
<circle cx="52.1" cy="48.3" r=".46"/>
<circle cx="38.1" cy="77.5" r=".46"/>
<circle cx="34.3" cy="77.5" r=".46"/>
<circle cx="34.3" cy="94" r=".46"/>
<circle cx="38.1" cy="82.6" r=".46"/>
<circle cx="105.4" cy="97.8" r=".46"/>
<circle cx="132.1" cy="58.4" r=".46"/>
<circle cx="114.3" cy="66" r=".46"/>
<circle cx="114.3" cy="68.6" r=".46"/>
<circle cx="114.3" cy="61" r=".46"/>
<circle cx="133.3" cy="71.1" r=".46"/>
<circle cx="138.4" cy="48.3" r=".46"/>
<circle cx="142.2" cy="30.5" r=".46"/>
<circle cx="138.4" cy="30.5" r=".46"/>
<circle cx="59.7" cy="165.1" r=".46"/>
<circle cx="54.6" cy="160" r=".46"/>
<circle cx="77.5" cy="160" r=".46"/>
<circle cx="77.5" cy="181.6" r=".46"/>
<circle cx="82.5" cy="186.7" r=".46"/>
<circle cx="82.5" cy="165.1" r=".46"/>
<circle cx="27.9" cy="128.3" r=".46"/>
<circle cx="27.9" cy="163.8" r=".46"/>
<circle cx="27.9" cy="158.8" r=".46"/>
<circle cx="33" cy="138.4" r=".46"/>
<circle cx="27.9" cy="133.4" r=".46"/>
<circle cx="33" cy="133.4" r=".46"/>
<circle cx="54.6" cy="133.4" r=".46"/>
<circle cx="33" cy="163.8" r=".46"/>
<circle cx="33" cy="189.2" r=".46"/>
<circle cx="33" cy="184.2" r=".46"/>
<circle cx="33" cy="179.1" r=".46"/>
<circle cx="27.9" cy="179.1" r=".46"/>
<circle cx="27.9" cy="184.2" r=".46"/>
<circle cx="54.6" cy="181.6" r=".46"/>
<circle cx="59.7" cy="186.7" r=".46"/>
<circle cx="33" cy="168.9" r=".46"/>
<circle cx="27.9" cy="168.9" r=".46"/>
<circle cx="33" cy="174" r=".46"/>
<circle cx="27.9" cy="174" r=".46"/>
<circle cx="133.3" cy="160" r=".46"/>
<circle cx="104.1" cy="160" r=".46"/>
<circle cx="133.3" cy="181.6" r=".46"/>
<circle cx="104.1" cy="181.6" r=".46"/>
</g>
<text font-size="2.8" fill="#840000" x="178" y="190.9">Title:</text>
<g font-size="2.1" fill="#006464">
<text x="166.1" y="39.1">PMIC</text>
<text x="167.3" y="36.6">U2</text>
</g>
<g font-size="2.1" fill="#840000">
<text x="178" y="184">Sheet:</text>
<text x="186.2" y="184">/Power/</text>
<text x="178" y="186.7">File:</text>
<text x="184.1" y="186.7">power.kicad_sch</text>
<text x="178" y="196.9">KiCad</text>
<text x="178" y="194.1">Size:</text>
<text x="184.7" y="194.1">A4</text>
<text x="185.7" y="196.9">E.D.A.</text>
<text x="193.3" y="196.9">8.0.2</text>
<text x="200" y="194.1">Date:</text>
<text x="263" y="194.3">Rev:</text>
<text x="263" y="196.9">Id:</text>
<text x="267.1" y="196.9">2/10</text>
</g>
<g font-size="1.8" fill="#840000">
<text x="35" y="11.9">1</text>
<text x="85" y="11.9">2</text>
<text x="135" y="11.9">3</text>
<text x="185" y="11.9">4</text>
<text x="235" y="11.9">5</text>
<text x="285" y="11.9">6</text>
<text x="24.6" y="26.4">XIN32</text>
<text x="10.3" y="35.9">A</text>
<text x="23.8" y="34">XOUT32</text>
<text x="143.7" y="35.2">+3V3</text>
<text x="285.3" y="35.9">A</text>
<text x="24.1" y="45.4">XIN</text>
<text x="22.4" y="53">XOUT</text>
<text x="129.2" y="49.2">NRST</text>
<text x="134.2" y="51.8">SHDN</text>
<text x="47.7" y="54.5">GND</text>
<text x="117.2" y="56.8">WKUP</text>
<text x="127.8" y="63.3">C23</text>
<text x="132.6" y="63.1">L2</text>
<text x="232.6" y="64.5">+2V5</text>
<text x="127.8" y="70.7">C24</text>
<text x="132.6" y="70.7">L3</text>
<text x="194.5" y="74.6">START</text>
<text x="20.9" y="78.4">VDDUTMIC</text>
<text x="40.1" y="82.1">1uF</text>
<text x="54.4" y="78.4">VDDAUDIOPLL</text>
<text x="195.7" y="83.5">+1V25</text>
<text x="10.3" y="85.9">B</text>
<text x="285.3" y="85.9">B</text>
<text x="21.5" y="94.9">VDDUTMII</text>
<text x="55.4" y="96.2">VBG</text>
<text x="95.1" y="98.7">VDDANA</text>
<text x="109.4" y="98.7">ADVREFP</text>
<text x="208.8" y="114">USER_BUTTON</text>
<text x="229" y="114">USER_LED</text>
<text x="147.8" y="115.3">START</text>
<text x="179.5" y="115.3">NRST</text>
<text x="17.9" y="129.2">VDDIOP0</text>
<text x="44.6" y="129.2">VDDIOP1</text>
<text x="67.5" y="130.5">VDDIOP2</text>
<text x="10.3" y="135.9">C</text>
<text x="285.3" y="135.9">C</text>
<text x="17.3" y="159.7">VDDCORE</text>
<text x="43.3" y="161">VDDPLLA</text>
<text x="66.8" y="161">VDDOSC</text>
<text x="92.9" y="161">VDDHSIC</text>
<text x="123.4" y="161">VDDISC</text>
<text x="149.1" y="161">GND</text>
<text x="161.4" y="161">GNDCORE</text>
<text x="161.4" y="166.1">GNDPLLA</text>
<text x="161.4" y="163.5">GNDDPLL</text>
<text x="161.4" y="168.6">GNDOSC</text>
<text x="161.4" y="171.1">GNDBU</text>
<text x="161.4" y="173.7">GNDIOP0</text>
<text x="161.4" y="176.2">GNDIOP2</text>
<text x="161.4" y="178.8">GNDIOP1</text>
<text x="10.3" y="185.9">D</text>
<text x="45.2" y="182.6">VDDBU</text>
<text x="67.1" y="182.6">VDDANA</text>
<text x="90.6" y="182.6">VDDSDMMC</text>
<text x="121.7" y="182.6">VDDFUSE</text>
<text x="161.4" y="183.8">GNDSDMMC</text>
<text x="161.4" y="181.3">GNDANA</text>
<text x="285.3" y="185.9">D</text>
<text x="161.4" y="188.9">GNDUTMII</text>
<text x="161.4" y="191.5">GNDISC</text>
<text x="161.4" y="186.4">GNDUTMIC</text>
<text x="161.4" y="194">GNDADIOPLL</text>
<text x="35" y="199.9">1</text>
<text x="85" y="199.9">2</text>
<text x="135" y="199.9">3</text>
<text x="185" y="199.9">4</text>
<text x="235" y="199.9">5</text>
<text x="285" y="199.9">6</text>
</g>
<g font-size="1.8" fill="#0000c2">
<text x="13.7" y="15.4">XTALs</text>
<text x="54.3" y="15.4">Xtal</text>
<text x="59.2" y="15.4">capacitors</text>
<text x="94.9" y="15.4">PMIC</text>
<text x="54.3" y="19.5">Stray</text>
<text x="54.3" y="21.5">XTAL load</text>
<text x="55.5" y="23.6">ECS-.327-12.5-34B-TR</text>
<text x="60.3" y="19.5">=</text>
<text x="63" y="19.5">2-5pF</text>
<text x="65" y="21.5">cap</text>
<text x="69.6" y="21.5">=</text>
<text x="80.9" y="23.6">=</text>
<text x="83.7" y="23.6">12.5pF</text>
<text x="54.3" y="29.7">Ext</text>
<text x="55.5" y="25.6">ECS-120-10-36B2-CWY-TR</text>
<text x="58.4" y="29.7">cap</text>
<text x="62.9" y="29.7">=</text>
<text x="65.7" y="29.7">2(LoadCap</text>
<text x="76.9" y="29.7">-Stray)</text>
<text x="85.1" y="25.6">=10pF</text>
<text x="54.3" y="35.8">=10-16pF</text>
<text x="55.5" y="31.7">ECS-.327-12.5-34B-TR</text>
<text x="55.5" y="33.8">ECS-120-10-36B2-CWY-TR</text>
<text x="80.9" y="31.7">=</text>
<text x="83.7" y="31.7">16-20pF</text>
<text x="54.3" y="39.9">Size</text>
<text x="55.5" y="42">ECS-120-10-36B2-CWY-TR</text>
<text x="55.5" y="44">=</text>
<text x="55.5" y="46">ECS-.327-12.5-34B-TR</text>
<text x="58.2" y="44">2.5mm</text>
<text x="65.8" y="44">x</text>
<text x="68" y="44">2mm</text>
<text x="55.5" y="48.1">=</text>
<text x="58.2" y="48.1">3.2mm</text>
<text x="65.8" y="48.1">x</text>
<text x="68" y="48.1">1.5mm</text>
</g>
<g font-size="1.8" fill="#840084">
<text x="14.9" y="20.9">ECS-.327-12.5-34B-TR</text>
<text x="14.1" y="41.8">ECS-120-10-36B2-CWY-TR</text>
</g>
<g font-size="1.8" fill="#006464">
<text x="36.2" y="23.7">C32</text>
<text x="42.1" y="23.7">16pF</text>
<text x="139.6" y="23.7">+3V3</text>
<text x="28.2" y="30.3">Y2</text>
<text x="36" y="32.6">C31</text>
<text x="40.3" y="31.1">16pF</text>
<text x="46.7" y="33.9">GND</text>
<text x="250.2" y="33.9">VBUS</text>
<text x="265.4" y="32.6">TP1</text>
<text x="265.4" y="35.2">VBUS</text>
<text x="29.7" y="36.7">32.768kHz</text>
<text x="133.8" y="40">R3</text>
<text x="250" y="41.5">+3V3</text>
<text x="265.4" y="40.2">TP2</text>
<text x="34.3" y="44">Y1</text>
<text x="40.9" y="46.3">C29</text>
<text x="47" y="44">16pF</text>
<text x="120.3" y="47.9">R4</text>
<text x="132.2" y="42">100k</text>
<text x="153.9" y="46.6">OUT1</text>
<text x="179.8" y="46.6">GND</text>
<text x="198.1" y="46.6">GND</text>
<text x="265.4" y="46.6">TP3</text>
<text x="265.4" y="42.8">3.3V</text>
<text x="24.6" y="49.1">GND</text>
<text x="40.4" y="51.7">C30</text>
<text x="110.5" y="50.6">+1V35</text>
<text x="118.5" y="49.9">100k</text>
<text x="153.9" y="49.1">nRSTO</text>
<text x="153.9" y="51.7">PWRHLD</text>
<text x="178.2" y="49.1">PVIN1</text>
<text x="179.8" y="51.7">SW1</text>
<text x="197.4" y="50.4">L1</text>
<text x="199.3" y="52.9">2.2uH</text>
<text x="207.6" y="48.1">C21</text>
<text x="221.8" y="50.4">C22</text>
<text x="221.8" y="52.9">4.7uF</text>
<text x="232.4" y="49.1">VBUS</text>
<text x="249" y="48.1">+1V35</text>
<text x="265.4" y="52.9">TP4</text>
<text x="265.4" y="49.1">1.35V</text>
<text x="32.1" y="54.7">12MHz</text>
<text x="43.2" y="56.2">16pF</text>
<text x="134.3" y="54.2">GND</text>
<text x="153.9" y="54.2">LPM</text>
<text x="153.9" y="56.7">nSTRTO</text>
<text x="153.9" y="59.3">OUT2</text>
<text x="177.3" y="54.2">PGND1</text>
<text x="178" y="59.3">SELV2</text>
<text x="180.2" y="56.7">LEN</text>
<text x="198.3" y="56.7">+3V3</text>
<text x="208.1" y="59.5">324k</text>
<text x="210.7" y="57.8">R2</text>
<text x="213.9" y="59.5">1%</text>
<text x="228.5" y="58">+2V5</text>
<text x="232.4" y="54.2">GND</text>
<text x="248.8" y="54.2">+1V25</text>
<text x="265.4" y="55.5">1.25V</text>
<text x="100.8" y="61.8">VBUS</text>
<text x="108.5" y="64.4">C25</text>
<text x="116.3" y="64.4">4.7uF</text>
<text x="127.9" y="65.6">22uF</text>
<text x="134.6" y="65.6">2.2uH</text>
<text x="153.9" y="61.8">PVIN2</text>
<text x="153.9" y="64.4">SW2</text>
<text x="179" y="64.4">LOUT</text>
<text x="180.3" y="61.8">LFB</text>
<text x="196.9" y="63.3">182k</text>
<text x="198.6" y="60.6">R1</text>
<text x="202.8" y="63.3">1%</text>
<text x="101.3" y="69.4">GND</text>
<text x="101.3" y="66.9">GND</text>
<text x="108.5" y="72">C26</text>
<text x="116.6" y="72">4.7uF</text>
<text x="153.9" y="69.4">PGND3</text>
<text x="153.9" y="72">SW3</text>
<text x="153.9" y="66.9">PGND2</text>
<text x="178" y="72">SELV3</text>
<text x="178.6" y="69.4">SGND</text>
<text x="180.7" y="66.9">VIN</text>
<text x="198.1" y="72">VBUS</text>
<text x="212.9" y="70.7">4.7uF</text>
<text x="218.4" y="66.9">VBUS</text>
<text x="228.1" y="70.7">4.7uF</text>
<text x="32.3" y="76.8">C62</text>
<text x="68.4" y="76.8">C67</text>
<text x="101.1" y="74.5">VBUS</text>
<text x="127.9" y="73.3">22uF</text>
<text x="134.6" y="73.3">2.2uH</text>
<text x="153.9" y="74.5">PVIN3</text>
<text x="178.1" y="74.5">nSTRT</text>
<text x="178.9" y="77.1">OUT3</text>
<text x="200.7" y="77.1">+1V25</text>
<text x="213.4" y="72.7">C27</text>
<text x="228.6" y="75.8">GND</text>
<text x="228.6" y="72.7">C28</text>
<text x="26.4" y="82.4">100nF</text>
<text x="40" y="80.4">C64</text>
<text x="43.4" y="78.3">+1V25</text>
<text x="62.5" y="82.4">100nF</text>
<text x="79" y="82.7">GND</text>
<text x="80.5" y="79.6">+3V3</text>
<text x="42.4" y="84.7">GNDUTMIC</text>
<text x="32.3" y="93.1">C65</text>
<text x="44.5" y="94.8">+3V3</text>
<text x="62.1" y="91.3">R15</text>
<text x="66.3" y="91">5.62k</text>
<text x="72.8" y="91">1%</text>
<text x="26.2" y="98.4">100nF</text>
<text x="42" y="102">GNDUTMII</text>
<text x="62.8" y="96.4">C38</text>
<text x="65.1" y="101.7">10pF</text>
<text x="73.5" y="100.2">GNDUTMII</text>
<text x="100.2" y="102.7">C91</text>
<text x="100.6" y="106.5">GND</text>
<text x="106.9" y="103.2">100nF</text>
<text x="136.8" y="106.3">START</text>
<text x="137.7" y="103.7">SW2</text>
<text x="168.5" y="106.3">RESET</text>
<text x="169.4" y="103.7">SW3</text>
<text x="197" y="106.3">BUTTON</text>
<text x="198.6" y="103.7">SW1</text>
<text x="262.8" y="106.5">+3V3</text>
<text x="250" y="111.6">R21</text>
<text x="257.6" y="111.4">1k</text>
<text x="130.1" y="114.9">GND</text>
<text x="137.2" y="119.7">C95</text>
<text x="142" y="118.5">100nF</text>
<text x="161.8" y="114.9">GND</text>
<text x="169" y="119.7">C96</text>
<text x="173.7" y="118.5">100nF</text>
<text x="191" y="114.9">GND</text>
<text x="198.2" y="119.7">C98</text>
<text x="203" y="118.5">100nF</text>
<text x="243" y="117.7">LED</text>
<text x="28.9" y="122">+3V3</text>
<text x="55.5" y="125.8">C57</text>
<text x="55.5" y="121.8">+3V3</text>
<text x="78.6" y="123">+3V3</text>
<text x="243.5" y="120.2">D2</text>
<text x="262.8" y="125.6">+3V3</text>
<text x="26.8" y="126.3">C54</text>
<text x="26.8" y="131.4">C55</text>
<text x="34" y="129.1">100nF</text>
<text x="60.2" y="129.1">100nF</text>
<text x="78.3" y="127.4">C63</text>
<text x="83.6" y="130.7">100nF</text>
<text x="244.8" y="130.7">D3</text>
<text x="250" y="130.7">R22</text>
<text x="257.6" y="130.4">1k</text>
<text x="26.8" y="136.5">C56</text>
<text x="34" y="134.2">100nF</text>
<text x="50.1" y="134.2">C58</text>
<text x="60.7" y="134.2">100nF</text>
<text x="73.2" y="135.7">C85</text>
<text x="84.5" y="135.2">1uF</text>
<text x="236.2" y="135.5">GND</text>
<text x="246.1" y="135.7">PWR</text>
<text x="35.3" y="139.3">1uF</text>
<text x="50.1" y="139">C59</text>
<text x="60.9" y="139.5">1uF</text>
<text x="31" y="146.9">GND</text>
<text x="57.7" y="146.9">GND</text>
<text x="80.5" y="144.4">GND</text>
<text x="17.6" y="154.5">+1V25</text>
<text x="55.4" y="155.3">+1V25</text>
<text x="78.6" y="154.8">+3V3</text>
<text x="104.7" y="154.8">+1V25</text>
<text x="134.5" y="154.8">+3V3</text>
<text x="26.8" y="161.9">C49</text>
<text x="26.8" y="156.8">C48</text>
<text x="33.8" y="159.6">100nF</text>
<text x="55.5" y="157.6">C72</text>
<text x="57.9" y="159.4">100nF</text>
<text x="78.3" y="157.6">C74</text>
<text x="80.8" y="159.4">100nF</text>
<text x="105" y="157.6">C71</text>
<text x="107.5" y="159.4">100nF</text>
<text x="134.2" y="157.6">C83</text>
<text x="136.7" y="159.4">100nF</text>
<text x="26.8" y="167">C50</text>
<text x="33.8" y="164.7">100nF</text>
<text x="52.2" y="167.5">C73</text>
<text x="61.4" y="166">1uF</text>
<text x="75" y="167.5">C75</text>
<text x="84.3" y="166">1uF</text>
<text x="26.8" y="172.1">C51</text>
<text x="33.8" y="169.8">100nF</text>
<text x="54.1" y="171">GND</text>
<text x="77" y="171">GND</text>
<text x="103.6" y="171">GND</text>
<text x="132.8" y="171">GND</text>
<text x="26.8" y="177.1">C52</text>
<text x="33.8" y="174.9">100nF</text>
<text x="33.8" y="179.9">100nF</text>
<text x="55.5" y="179.2">C76</text>
<text x="55.8" y="176.4">+3V3</text>
<text x="78.3" y="179.2">C78</text>
<text x="78.6" y="176.4">+3V3</text>
<text x="105" y="179.2">C87</text>
<text x="105.3" y="176.4">+3V3</text>
<text x="134.2" y="179.2">C89</text>
<text x="134.5" y="176.4">+2V5</text>
<text x="26.8" y="182.2">C53</text>
<text x="33.8" y="185">100nF</text>
<text x="57.9" y="180.9">100nF</text>
<text x="80.8" y="180.9">100nF</text>
<text x="107.5" y="180.9">100nF</text>
<text x="136.7" y="180.9">100nF</text>
<text x="26.8" y="187.3">C84</text>
<text x="34.5" y="190.1">1uF</text>
<text x="52.2" y="189.1">C77</text>
<text x="61.4" y="187.6">1uF</text>
<text x="75" y="189.1">C79</text>
<text x="83.1" y="187.6">100nF</text>
<text x="31" y="196.4">GND</text>
<text x="54.1" y="192.6">GND</text>
<text x="77" y="192.6">GND</text>
<text x="103.6" y="192.6">GND</text>
<text x="132.8" y="192.6">GND</text>
</g>
<g font-size="1.8" fill="#a90000">
<text x="35.3" y="45.8" transform="rotate(-90 35.3 45.8)">3</text>
<text x="149.2" y="45.5">1</text>
<text x="186.6" y="45.5">25</text>
<text x="30.4" y="48">2</text>
<text x="35.3" y="52.1" transform="rotate(-90 35.3 52.1)">1</text>
<text x="39.3" y="48">4</text>
<text x="149.2" y="48">2</text>
<text x="149.2" y="50.5">3</text>
<text x="149.2" y="53.1">4</text>
<text x="186.6" y="53.1">22</text>
<text x="186.6" y="50.5">23</text>
<text x="186.6" y="48">24</text>
<text x="149.2" y="55.6">5</text>
<text x="149.2" y="58.2">6</text>
<text x="186.6" y="58.2">20</text>
<text x="186.6" y="55.6">21</text>
<text x="149.2" y="60.7">7</text>
<text x="149.2" y="63.2">8</text>
<text x="149.2" y="65.8">9</text>
<text x="186.6" y="65.8">17</text>
<text x="186.6" y="63.2">18</text>
<text x="186.6" y="60.7">19</text>
<text x="148.5" y="68.3">10</text>
<text x="148.5" y="70.9">11</text>
<text x="186.6" y="70.9">15</text>
<text x="186.6" y="68.3">16</text>
<text x="148.5" y="73.4">12</text>
<text x="186.6" y="75.9">13</text>
<text x="186.6" y="73.4">14</text>
</g>
<text font-size="1.8" fill="#009600" x="210.4" y="50.4">22uF</text>
</svg>
